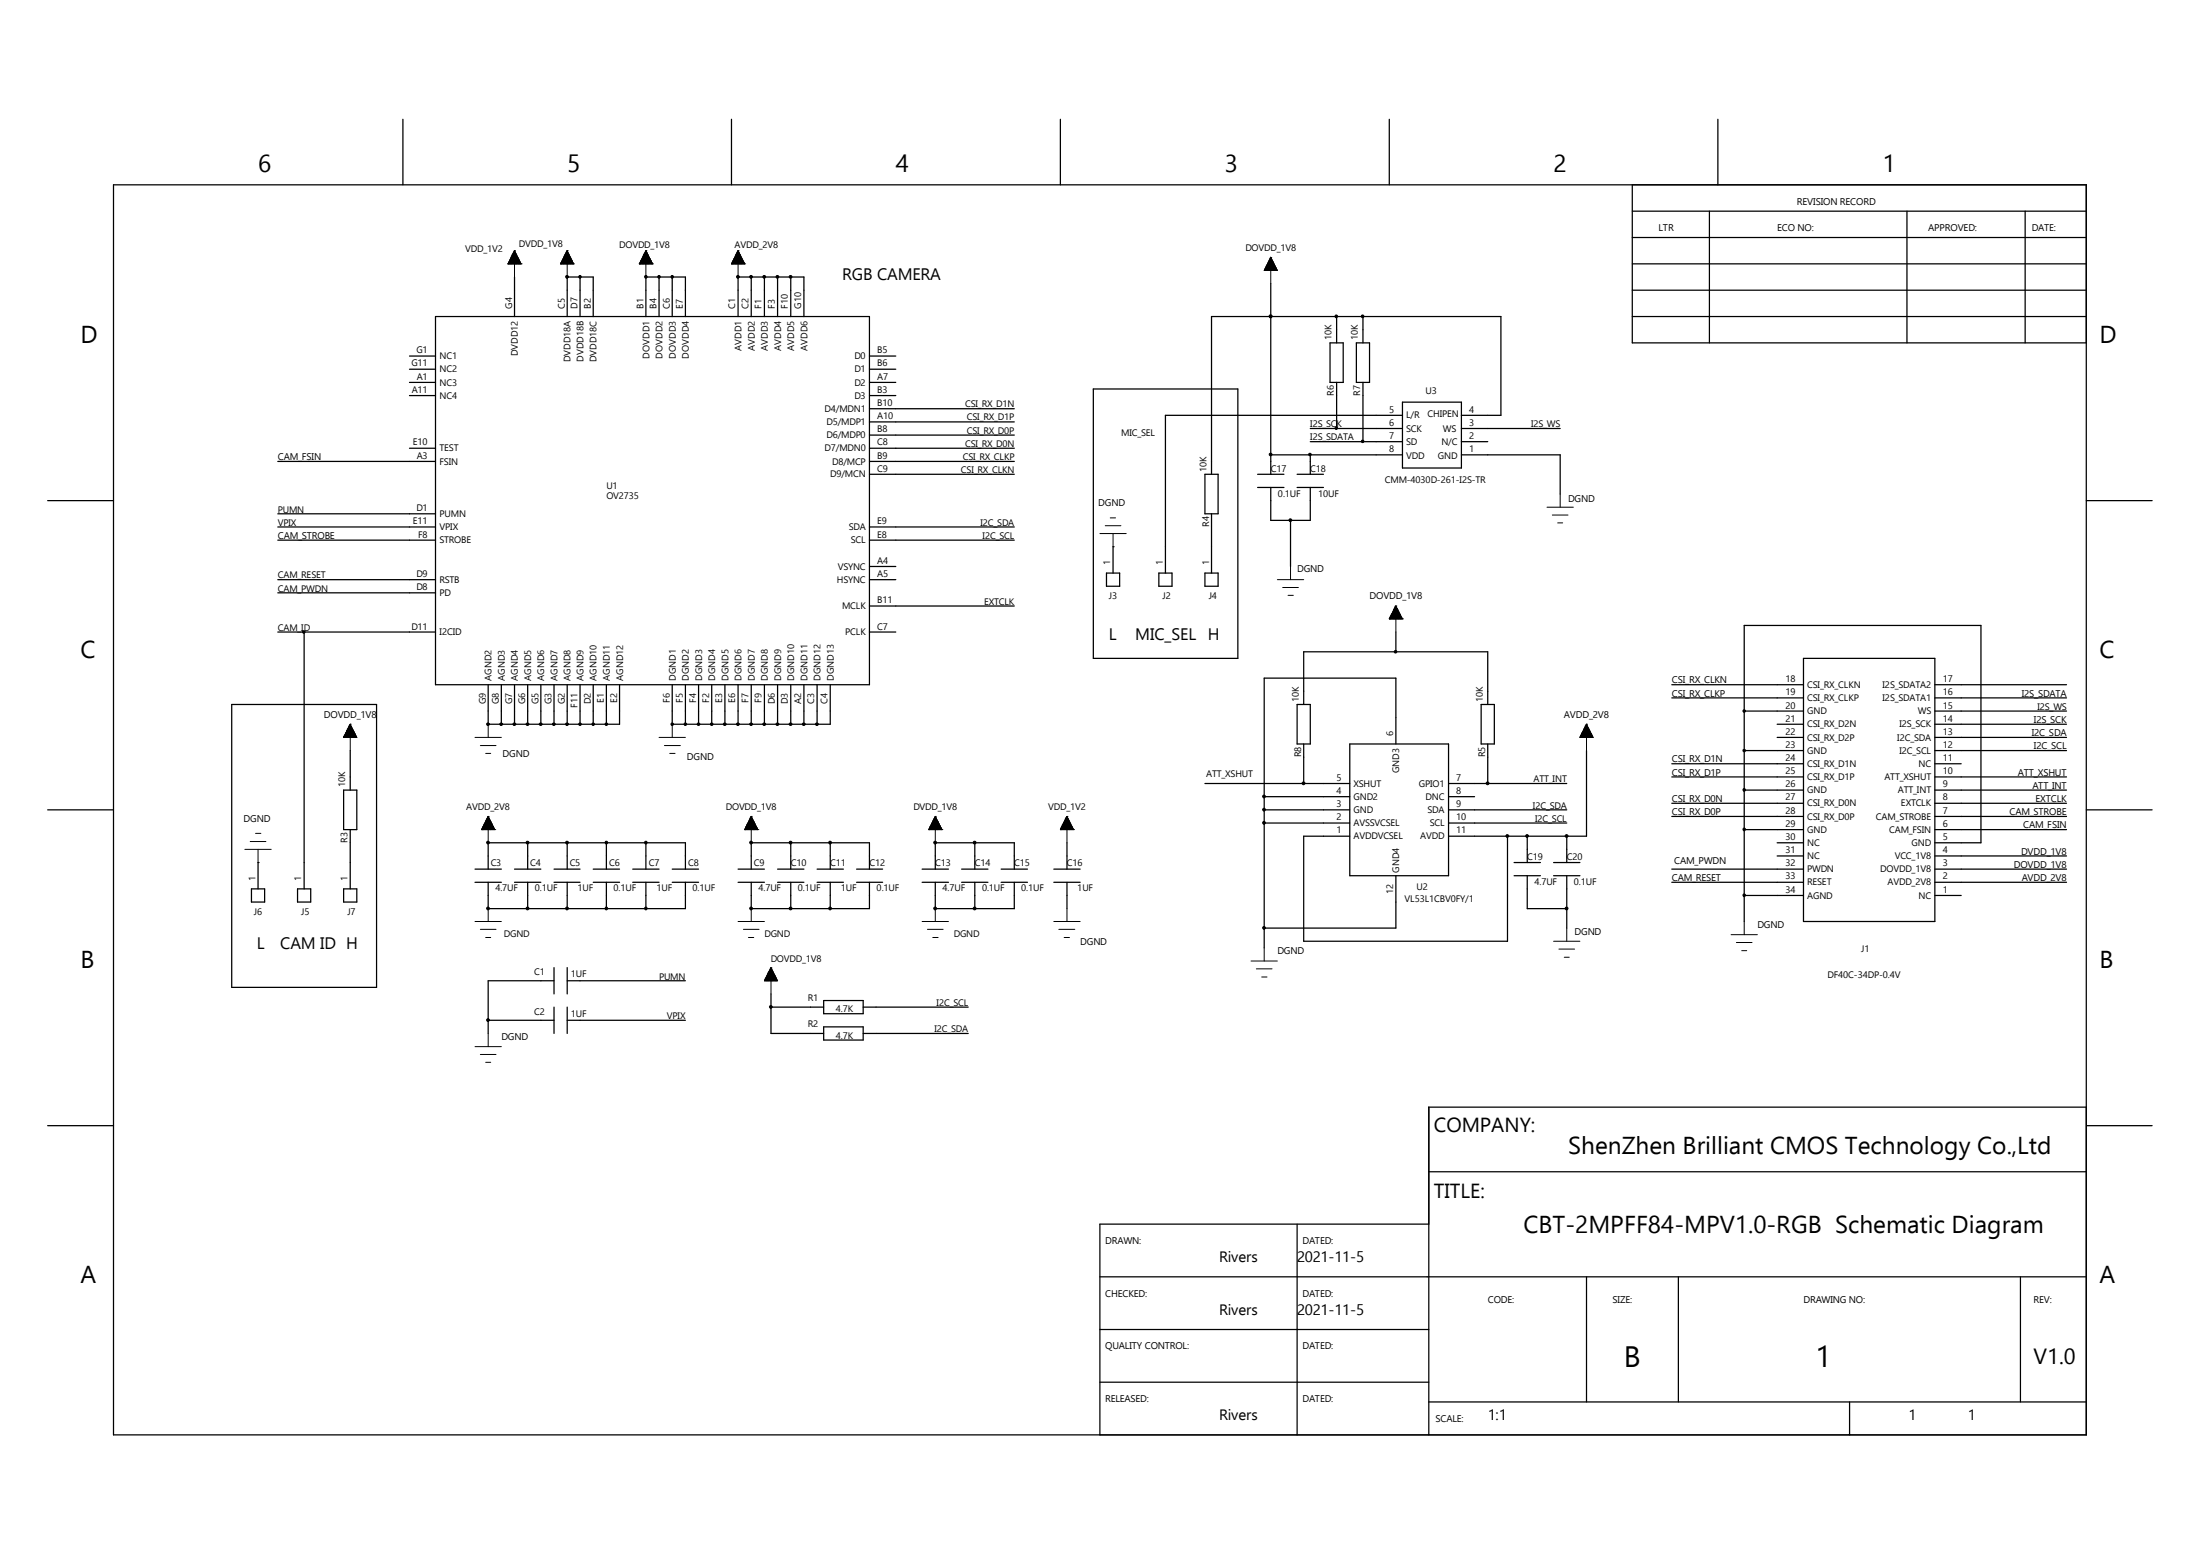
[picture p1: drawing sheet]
<svg xmlns="http://www.w3.org/2000/svg" width="297mm" height="210mm" viewBox="0 0 297 210" stroke-linecap="round" stroke-linejoin="round" font-family="sans-serif">
<g fill="none" stroke="#000" stroke-width=".17">
<path d="M54.4 16.1v8.8M98.8 16.1v8.8M143.2 16.1v8.8M187.6 16.1v8.8M231.9 16.1v8.8M15.3 24.9h266.4v168.8h-266.4zM69.5 37.4v5.3M76.6 37.4h.1M76.6 37.4h3.5v5.3M76.6 37.4v5.3M78.3 37.4v5.3M87.2 37.4h.1"/>
<path d="M87.2 37.4v5.3M87.2 37.4h5.3v5.3M89 37.4v5.3M90.8 37.4v5.3M99.7 37.4h.1M99.7 37.4h8.8v5.3M99.7 37.4v5.3M101.4 37.4v5.3M103.2 37.4v5.3M105 37.4v5.3M106.8 37.4v5.3M171.6 38.3v25.7"/>
<path d="M220.4 28.5h61.3M220.4 32.1h61.3M220.4 39.2h61.3M220.4 24.9v21.4h61.3M220.4 35.6h61.3M230.8 28.5v17.8M257.5 28.5v17.8M273.4 28.5v17.8M55.3 51.6h3.5M55.3 53.4h3.5M55.3 48.1h3.5M55.3 49.8h3.5"/>
<path d="M58.8 42.7h58.6v49.7h-58.6zM117.4 51.6h3.5M117.4 57h19.5M117.4 53.4h3.5M117.4 48.1h3.5M117.4 49.8h3.5M117.4 58.7h19.5M117.4 55.2h19.5M147.6 52.5h19.5v36.4h-19.5zM171.6 42.7h.1M176.9 59.6h12.5M176.9 57.8h12.5"/>
<path d="M179.6 46.3h1.8v5.3h-1.8zM180.5 42.7v3.6M180.5 51.6v6.2M183.1 46.3h1.8v5.3h-1.8zM184 42.7v3.6M184 51.6v8M189.4 54.3h7.9v8.9h-7.9zM189.4 56.1h-32v21.3M197.3 56.1h5.3v-13.4h-39v21.3M197.3 59.6h3.6M197.3 57.8h13.4M220.4 42.7h61.3"/>
<path d="M6.4 67.6h8.9M37.5 62.3h21.3M37.5 78.2h21.3M37.5 71.1h21.3M37.5 72.9h21.3M37.5 69.4h21.3M55.3 60.5h3.5M117.4 62.3h19.5M117.4 76.5h3.5M117.4 78.2h3.5M117.4 71.1h19.5M117.4 60.5h19.5"/>
<path d="M117.4 72.9h19.5M117.4 64h19.5M149.4 77.4h1.8v1.7h-1.8zM150.3 73.8h.1M150.3 73.8v3.6M156.5 77.4h1.7v1.7h-1.7zM162.7 64h1.8v5.4h-1.8zM162.7 77.4h1.8v1.7h-1.8zM163.6 69.4v8M169.8 64h3.6M169.8 65.8h3.6M171.6 61.4h17.8"/>
<path d="M171.6 65.8v4.4h5.3v-4.4M174.2 70.2v6.3M175.1 64h3.6M175.1 65.8h3.6M176.9 61.4v2.6M197.3 61.4h13.4v5.3M281.7 67.6h8.9M31.3 95.1h19.5v38.2h-19.5zM37.5 85.3h21.3M37.5 80h21.3M41.1 85.3v34.7M65.9 97.8h.1"/>
<path d="M65.9 92.4v5.4M67.7 92.4v5.4M69.5 92.4v5.4M71.2 92.4v5.4M73 92.4v5.4M74.8 92.4v5.4M76.6 92.4v5.4M78.3 92.4v5.4M80.1 92.4v5.4M81.9 92.4v5.4M83.7 92.4v5.4h-17.8M90.8 97.8h.1"/>
<path d="M90.8 92.4v5.4M92.5 92.4v5.4M94.3 92.4v5.4M96.1 92.4v5.4M97.9 92.4v5.4M99.7 92.4v5.4M101.4 92.4v5.4M103.2 92.4v5.4M105 92.4v5.4M106.8 92.4v5.4M108.5 92.4v5.4M110.3 92.4v5.4"/>
<path d="M112.1 92.4v5.4h-21.3M117.4 85.3h3.5M117.4 81.8h19.5M175.1 95.1h1.8v5.3h-1.8zM176 95.1v-7.1h24.9v7.1M188.5 85.3v2.7M200 95.1h1.8v5.3h-1.8zM225.7 92.4h17.8M225.7 94.2h17.8M235.5 96h8M239.9 99.5h3.6M239.9 97.8h3.6"/>
<path d="M243.5 88.9h17.7v35.5h-17.7zM261.2 92.4h17.8M261.2 99.5h17.8M261.2 97.8h17.8M261.2 96h17.8M261.2 94.2h17.8M6.4 109.3h8.9M34 120h1.7v1.8h-1.7zM34.8 116.4h.1M34.8 116.4v3.6M40.2 120h1.8v1.8h-1.8zM46.4 106.7h1.8v5.3h-1.8z"/>
<path d="M46.4 120h1.8v1.8h-1.8zM47.3 101.3v5.4M47.3 112v8M64.1 117.3h3.6M64.1 119.1h3.6M65.9 113.8h.1M65.9 113.8h26.6v3.5M65.9 113.8v3.5M65.9 119.1v3.6M69.5 117.3h3.5M69.5 119.1h3.5M71.2 113.8v3.5"/>
<path d="M71.2 119.1v3.6M74.8 117.3h3.5M74.8 119.1h3.5M76.6 113.8v3.5M76.6 119.1v3.6M80.1 117.3h3.6M80.1 119.1h3.6M81.9 113.8v3.5M81.9 119.1v3.6M85.4 117.3h3.6M85.4 119.1h3.6M87.2 113.8v3.5"/>
<path d="M87.2 119.1v3.6M90.8 117.3h3.5M90.8 119.1h3.5M92.5 119.1v3.6h-26.6M99.7 117.3h3.5M99.7 119.1h3.5M101.4 113.8h.1M101.4 113.8h16v3.5M101.4 113.8v3.5M101.4 119.1v3.6M105 117.3h3.5M105 119.1h3.5"/>
<path d="M106.8 113.8v3.5M106.8 119.1v3.6M110.3 117.3h3.6M110.3 119.1h3.6M112.1 113.8v3.5M112.1 119.1v3.6M115.7 117.3h3.5M115.7 119.1h3.5M117.4 119.1v3.6h-16M124.5 117.3h3.6M124.5 119.1h3.6M126.3 113.8h.1"/>
<path d="M126.3 113.8v3.5M126.3 119.1v3.6M126.3 113.8h10.6v3.5M129.8 117.3h3.6M129.8 119.1h3.6M131.6 113.8v3.5M131.6 119.1v3.6M135.2 117.3h3.5M135.2 119.1h3.5M136.9 119.1v3.6h-10.6M142.3 117.3h3.5M142.3 119.1h3.5"/>
<path d="M144.1 113.8v3.5M144.1 119.1v3.6M162.7 105.8h19.5M170.7 109.3h11.5M170.7 111.1h11.5M170.7 107.5h11.5M176 100.4v5.4M182.2 100.4h13.4v17.8h-13.4zM182.2 112.9h-6.2v14.2h27.5v-14.2M188.5 100.4v-8.9h-17.8v36.4M188.5 118.2v7.1h-17.8M195.6 109.3h15.9"/>
<path d="M195.6 111.1h15.9M195.6 107.5h3.5M195.6 105.8h15.9M200.9 100.4v5.4M204.4 118.2h3.6M204.4 116.4h3.6M206.2 112.9v3.5M206.2 118.2v4.5h5.3M209.8 118.2h3.5M209.8 116.4h3.5M211.5 112.9v3.5M211.5 118.2v7.1"/>
<path d="M214.2 101.3v11.6h-18.6M225.7 117.3h17.8M225.7 119.1h17.8M225.7 110.2h17.8M225.7 108.4h17.8M225.7 104.9h17.8M225.7 103.1h17.8M235.5 112h8M235.5 106.7h8M235.5 101.3h8M239.9 115.5h3.6M239.9 113.8h3.6"/>
<path d="M261.2 117.3h17.8M261.2 119.1h17.8M261.2 115.5h17.8M261.2 113.8h6.3v-29.4h-32v40M261.2 112h17.8M261.2 110.2h17.8M261.2 108.4h17.8M261.2 106.7h17.8M261.2 104.9h17.8M261.2 103.1h3.6M261.2 101.3h17.8M281.7 109.3h8.9"/>
<path d="M65.9 122.7h.1M65.9 137.7h8.9M74.8 130.6v3.6M74.8 135.9v3.6M74.8 132.4h-8.9v7.1M76.6 130.6v3.6M76.6 135.9v3.6M76.6 132.4h15.9M76.6 137.7h15.9M101.4 122.7h.1M104.1 135.9h7.1M104.1 134.2v5.3h7.1"/>
<path d="M111.2 135.1h5.3v1.7h-5.3zM111.2 138.6h5.3v1.8h-5.3zM116.5 135.9h14.2M116.5 139.5h14.2M126.3 122.7h.1M235.5 120.9h8M261.2 120.9h3.6M6.4 151.9h8.9M192.9 158.2h88.8M281.7 149.5h-88.8v44.2M281.7 151.9h8.9M148.5 172.4h133.2"/>
<path d="M148.5 179.5h44.4M175.1 165.2v28.5M192.9 165.2h-44.4v28.5M214.2 172.4v16.8M226.6 172.4v16.8M272.8 172.4v16.8M148.5 186.6h44.4M192.9 189.2h88.8M249.7 189.2v4.5"/>
</g>
<g fill="none" stroke="#000" stroke-width=".14">
<path d="M68.6 35.6h.1M68.6 35.6h1.8M68.6 35.5h1.7M68.7 35.5h1.6v.1M68.7 35.4h1.6M68.7 35.4v.2M68.7 35.4h1.5v.2M68.8 35.2h1.3v.4M68.8 35.2v.4M68.8 35.1h1.3M68.9 35.1h1.2v.5M68.9 35v.6"/>
<path d="M68.9 35h1.1M68.9 35.6v-.7h1.1v.7M69 34.9h.9M69 34.8h.9v.8M69 34.7v.9M69 34.7h.9M69 34.6h.8v1M69 34.6v1M69.1 34.6h.7M69.1 34.5h.7v1.1M69.1 34.4v1.2M69.2 34.4h.6"/>
<path d="M69.2 34.3h.5v1.3M69.2 34.3v1.3M69.3 34.3h.4M69.3 34.2h.3v1.4M69.4 34.1h.2v1.5M69.4 33.9h.1v1.7M69.4 33.8v1.8M69.5 33.8h.1M69.5 33.8v3.6M69.5 33.8l-.9 1.8M69.5 33.8l.9 1.8M69.6 34h-.2v1.6"/>
<path d="M69.6 34.1h-.3v1.5M70.2 35.3h-1.5v.3M70.4 35.6h.1M75.7 35.6h.1M75.7 35.6h1.7M75.7 35.5h1.7M75.7 35.5h1.7v.1M75.7 35.4v.2M75.8 35.4h1.5M75.8 35.4h1.5v.2M75.8 35.3v.3M75.9 35.3h1.4"/>
<path d="M75.9 35.2h1.4v.4M75.9 35.1h1.3M75.9 35.2v.4M76 35.1h1.2v.5M76 35h1.1M76 35v.6M76 35.6v-.7h1.1v.7M76.1 34.9h.9M76.1 34.8h.9v.8M76.1 34.7v.9M76.2 34.7h.8M76.2 34.6h.8v1"/>
<path d="M76.2 34.6v1M76.2 34.6h.7M76.2 34.5h.7v1.1M76.2 34.4v1.2M76.3 34.4h.6M76.3 34.3h.5v1.3M76.3 34.3v1.3M76.4 34.3h.4M76.4 34.2h.4v1.4M76.5 34.1h.2v1.5M76.5 34v1.6M76.5 34h.1"/>
<path d="M76.5 33.9h.1v1.7M76.5 33.8v1.8M76.6 33.8h.1M76.6 33.8v3.6M76.6 33.8l-.9 1.8M76.6 33.8l.8 1.8M76.7 34.1h-.3v1.5M77.4 35.6h.1M86.3 35.6h.1M86.3 35.6h1.8M86.4 35.5h1.7M86.4 35.5h1.7v.1"/>
<path d="M86.4 35.4v.2M86.4 35.4h1.6M86.5 35.4h1.5v.2M86.5 35.3v.3M86.5 35.3h1.4M86.5 35.2h1.4v.4M86.5 35.2v.4M86.6 35.1h1.2M86.6 35.1h1.2v.5M86.6 35v.6M86.7 35h1.1M86.7 35.6v-.7h1.1v.7"/>
<path d="M86.7 34.9h1M86.8 34.8h.9v.8M86.8 34.6h.8v1M86.8 34.6v1M86.9 34.6h.7M86.9 34.5h.6v1.1M86.9 34.4v1.2M87 34.4h.5M87 34.3h.5v1.3M87 34.3v1.3M87 34.3h.4M87 34.2h.4v1.4"/>
<path d="M87 34.1v1.5M87.1 34.1h.3M87.1 34.1h.2v1.5M87.1 34v1.6M87.2 34h.1M87.2 33.8h.1M87.2 33.9v1.7M87.2 33.8v3.6M87.2 33.8l-.9 1.8M87.2 33.8l.9 1.8M87.7 34.7h-.9v.9M88.1 35.6h.1"/>
<path d="M98.8 35.6h.1M98.8 35.6h1.7M98.8 35.5h1.7M98.8 35.5h1.7v.1M98.8 35.4v.2M98.9 35.4h1.5M98.9 35.4h1.5v.2M98.9 35.3v.3M98.9 35.3h1.5M99 35.2h1.3v.4M99 35.2v.4M99 35.1h1.3"/>
<path d="M99.1 35.1h1.1v.5M99.1 35v.6M99.1 35h1.1M99.1 35.6v-.7h1.1v.7M99.1 34.9h1.1M99.2 34.8h.9v.8M99.2 34.7v.9M99.2 34.7h.9M99.3 34.6h.7v1M99.4 34.5h.6v1.1M99.4 34.3h.5v1.3M99.4 34.3v1.3"/>
<path d="M99.4 34.3h.5M99.5 34.2h.3v1.4M99.5 34.1v1.5M99.5 34.1h.3M99.5 34.1h.3v1.5M99.5 34v1.6M99.6 34h.1M99.6 33.9h.1v1.7M99.6 33.8v1.8M99.7 33.8h.1M99.7 33.8v3.6M99.7 33.8l-.9 1.8"/>
<path d="M99.7 33.8l.8 1.8M99.9 34.4h-.5v1.2M100 34.6h-.7v1M100.5 35.6h.1M170.7 36.5h1.7M170.7 36.4v.1M170.8 36.4h1.6M170.8 36.3h1.5M170.9 36.2h1.4v.3M170.9 36.1v.4M170.9 36.1h1.4M170.9 36h1.3"/>
<path d="M170.9 36v.5M171 36h1.2v.5M171 35.9h1.1M171 35.8v.7M171.1 35.8h1M171.1 35.7v.8M171.1 35.7h.9M171.2 35.6h.8v.9M171.2 35.5v1M171.2 35.5h.8M171.2 35.4h.7M171.2 35.4v1.1"/>
<path d="M171.3 35.4h.6M171.3 35.3h.5M171.3 35.2v1.3M171.4 35.2h.4M171.4 35.1v1.4M171.4 35.1h.3M171.4 34.9v1.6M171.5 35h.2M171.5 34.9h.2v1.6M171.5 34.8v1.7M171.5 34.9h.1M171.6 34.8h.1"/>
<path d="M171.6 34.7v3.6M171.6 34.7l.9 1.8h-1.8zM171.7 35v1.5M171.8 35.2v1.3M171.9 35.3v1.2M172 35.4v1.1M172.1 35.7v.8M172.1 35.9v.6M172.3 36.3h-1.5v.2M172.3 36.3v.2M172.4 36.4v.1M148.5 72h3.6"/>
<path d="M149.2 71h2.1M149.9 69.9h.7M150.3 72v1.8M172.5 78.2h3.5M173.2 79.3h2.1M174.2 76.5v1.7M208.9 68.5h3.5M209.6 69.5h2.1M210.3 70.6h.7M210.7 66.7v1.8M46.4 99.5h1.7M46.4 99.4v.1"/>
<path d="M46.4 99.4h1.7M46.5 99.3h1.5v.2M46.5 99.3v.2M46.5 99.3h1.5M46.6 99.2h1.4v.3M46.6 99.1h1.4M46.6 99.2v.3M46.7 99.5v-.5h1.2v.5M46.7 99h1.2M46.7 98.9h1.1v.6M46.7 98.9v.6M46.7 98.9h1.1"/>
<path d="M46.8 98.8h1v.7M46.8 98.7v.8M46.8 98.7h.9M46.8 98.6h.9v.9M46.8 98.6v.9M46.9 98.6h.8M46.9 98.5h.7v1M46.9 98.4v1.1M46.9 98.4h.7M47 98.4h.5v1.1M47 98.3v1.2M47 98.3h.5"/>
<path d="M47.1 98.2h.4v1.3M47.1 98.1h.3v1.4M47.1 98v1.5M47.2 98h.2M47.2 97.9h.1v1.6M47.2 97.8v1.7M47.2 97.8h.1M47.3 97.8h.1M47.3 97.8l.9 1.7h-1.8M47.3 97.8v3.5M47.3 97.8l-.9 1.7M47.5 98.1h-.4v1.4"/>
<path d="M64.1 99.5h3.6M65.9 97.8v1.7M89 99.5h3.5M90.8 97.8v1.7M173.9 80.4h.7M187.6 83.5h.1M187.6 83.5h1.8M187.6 83.5h1.7M187.6 83.5v-.1h1.7v.1M187.7 83.4h1.5M187.7 83.3h1.5v.2M187.7 83.2v.3"/>
<path d="M187.7 83.2h1.4M187.7 83.2h1.4v.3M187.7 83.1v.4M187.8 83.1h1.3M187.8 83.5v-.5h1.3v.5M187.9 82.9h1.1M187.9 82.9h1.1v.6M187.9 82.8v.7M188 82.8h.9M188 82.7h.9v.8M188 82.6h.9M188 82.7v.8"/>
<path d="M188.1 82.6h.7v.9M188.1 82.4h.7v1.1M188.1 82.4v1.1M188.2 82.4h.5M188.2 82.3h.5v1.2M188.3 82.1h.3v1.4M188.3 82.1v1.4M188.3 82.1h.3M188.3 82h.3v1.5M188.3 81.9v1.6M188.4 81.9h.1M188.4 81.8h.1"/>
<path d="M188.4 81.8v1.7M188.5 81.8h.1M188.5 81.8v3.5M188.5 81.8l-.9 1.7M188.5 81.8l.9 1.7M188.6 82.2h-.4v1.3M188.8 82.5h-.7v1M189.4 83.5h.1M213.4 99.5h1.7M213.4 99.3h1.6v.2M213.4 99.3v.2M213.4 99.3h1.5"/>
<path d="M213.5 99.2h1.4v.3M213.5 99.2v.3M213.5 99.1h1.4M213.5 99.5v-.5h1.3v.5M213.6 99h1.2M213.6 98.9h1.2v.6M213.6 98.9v.6M213.7 98.9h1.1M213.7 98.8h1v.7M213.7 98.7v.8M213.7 98.7h1M213.8 98.6h.8v.9"/>
<path d="M213.9 98.5h.6v1M213.9 98.4h.6v1.1M213.9 98.3v1.2M214 98.3h.4M214 98.2h.4v1.3M214 98.1v1.4M214 98.1h.4M214 98.1h.3v1.4M214 98v1.5M214.1 98h.2M214.1 97.9h.1v1.6M214.1 97.8v1.7"/>
<path d="M214.2 97.8h.1M214.2 97.8l.9 1.7h-1.8zM214.2 97.8v3.5M214.5 98.4h-.6v1.1M214.6 98.6h-.8v.9M215 99.4h-1.6v.1M33.1 114.7h3.5M33.8 113.6h2.1M34.5 112.5h.7M34.8 114.7v1.7M64.9 100.6h2.1M65 112h.1"/>
<path d="M65 112h1.8M65.1 111.9h1.7M65.1 112v-.2h1.6v.2M65.1 111.8h1.6M65.2 111.7h1.4v.3M65.2 111.6h1.4M65.2 111.6v.4M65.2 111.6h1.4v.4M65.2 111.5v.5M65.3 111.5h1.2M65.3 111.4h1.2v.6M65.3 111.4v.6"/>
<path d="M65.4 111.4h1.1M65.4 111.3h1.1v.7M65.4 111.2v.8M65.4 111.2h1M65.4 111.1h1v.9M65.4 111.1v.9M65.5 111.1h.8M65.5 111h.8v1M65.5 110.9v1.1M65.6 101.7h.7M65.6 110.9h.7M65.6 110.8h.7v1.2"/>
<path d="M65.6 110.8v1.2M65.6 110.8h.6M65.7 110.7h.5v1.3M65.7 110.6v1.4M65.7 110.6h.4M65.7 110.5h.4v1.5M65.8 110.4h.2v1.6M65.9 110.3h.1v1.7M65.9 110.2v1.8M65.9 110.2h.1M65.9 110.2v3.6M65.9 110.2l-.9 1.8"/>
<path d="M65.9 110.2l.9 1.8M66 110.3h-.2v1.7M66.1 110.5h-.4v1.5M66.8 112h.1M89.7 100.6h2.2M90.4 101.7h.7M100.5 112h.1M100.5 112h1.8M100.6 111.9h1.7M100.6 112v-.2h1.6v.2M100.7 111.8h1.5M100.7 111.7h1.5v.3"/>
<path d="M100.7 111.6v.4M100.7 111.6h1.5M100.8 111.6h1.3v.4M100.8 111.5v.5M100.8 111.5h1.3M100.8 111.4h1.2v.6M100.8 111.4v.6M100.9 111.4h1.1M100.9 111.3h1v.7M100.9 111.2v.8M100.9 111.2h1M101 111.1h.9v.9"/>
<path d="M101 111.1v.9M101 111.1h.9M101 111h.8v1M101.1 110.8h.7v1.2M101.2 110.7h.5v1.3M101.2 110.6v1.4M101.2 110.6h.4M101.3 110.5h.3v1.5M101.3 110.5v1.5M101.3 110.5h.3M101.3 110.4h.2v1.6M101.3 110.3v1.7"/>
<path d="M101.3 110.3h.2M101.4 110.3h.1v1.7M101.4 110.2v1.8M101.4 110.2h.1M101.4 110.2v3.6M101.4 110.2l-.9 1.8M101.4 110.2l.9 1.8M101.7 110.8h-.6v1.2M101.8 110.9h-.8v1.1M102.3 112h.1M125.4 112h.1M125.4 112h1.8"/>
<path d="M125.4 111.9h1.8M125.5 112v-.2h1.6v.2M125.5 111.8h1.6M125.6 111.7h1.4v.3M125.6 111.6h1.4M125.6 111.6v.4M125.6 111.6h1.4v.4M125.6 111.5v.5M125.6 111.5h1.3M125.7 111.4h1.2v.6M125.7 111.4v.6M125.7 111.4h1.1"/>
<path d="M125.8 111.3h1v.7M125.8 111.2h1M125.8 111.2v.8M125.8 111.1h.9v.9M125.8 111.1v.9M125.9 111.1h.8M125.9 111h.8v1M125.9 110.9v1.1M125.9 110.9h.8M125.9 110.8h.7v1.2M125.9 110.8v1.2M126 110.8h.6"/>
<path d="M126 110.7h.5v1.3M126 110.6v1.4M126.1 110.6h.4M126.1 110.5h.3v1.5M126.1 110.5v1.5M126.2 110.5h.2M126.2 110.4h.2v1.6M126.3 110.2h.1M126.3 110.3v1.7M126.3 110.2v3.6M126.3 110.2l-.9 1.8M126.3 110.2l.9 1.8"/>
<path d="M126.4 110.3h-.2v1.7M127.2 112h.1M143.2 112h.1M143.2 112h1.7M143.2 111.9h1.7M143.2 112v-.2h1.7v.2M143.3 111.8h1.5M143.3 111.7h1.5v.3M143.3 111.6v.4M143.3 111.6h1.4M143.4 111.6h1.3v.4M143.4 111.5v.5"/>
<path d="M143.4 111.5h1.3M143.4 111.4h1.3v.6M143.4 111.4v.6M143.5 111.4h1.1M143.5 111.3h1.1v.7M143.5 111.2v.8M143.6 111.2h1M143.6 111.1h.9v.9M143.6 111.1h.9M143.6 111.1v.9M143.7 111h.7v1M143.7 110.8h.7v1.2"/>
<path d="M143.7 110.8v1.2M143.8 110.8h.5M143.8 110.7h.5v1.3M143.8 110.6v1.4M143.8 110.6h.5M143.8 110.5h.4v1.5M143.8 110.5v1.5M143.9 110.5h.3M143.9 110.4h.2v1.6M143.9 110.3v1.7M144 110.3h.1M144 110.3h.1v1.7"/>
<path d="M144 110.2v1.8M144.1 110.2h.1M144.1 110.2v3.6M144.1 110.2l-.9 1.8M144.1 110.2l.8 1.8M144.4 110.9h-.7v1.1M144.9 112h.1M64.1 124.4h3.6M64.9 125.4h2.1M65.6 126.5h.7M65.9 122.7v1.7M65.9 139.5v1.8"/>
<path d="M99.7 124.4h3.5M100.4 125.4h2.1M101 126.5h.8M101.4 122.7v1.7M103.3 132.3v.1M103.3 132.3h1.6M103.3 132.2h1.6M103.3 132.1v.3M103.3 132.1h1.5M103.4 132.1h1.4v.3M103.4 132v.4M103.4 132h1.4"/>
<path d="M103.5 131.9h1.2M103.5 131.8h1.2M103.6 131.7h1M103.6 131.6v.8M103.6 131.6h1M103.7 131.5h.8v.9M103.7 131.4v1M103.7 131.4h.8M103.7 131.4h.7M103.7 131.2v1.2M103.8 131.3h.6M103.8 131.2h.6"/>
<path d="M103.8 131.1v1.3M103.8 131.2h.6v1.2M103.9 131.1h.4M103.9 131v1.4M103.9 131h.4M104 131h.2M104 130.8h.2v1.6M104 130.7v1.7M104.1 130.7h.1M104.1 130.6v3.6M104.1 130.6l.9 1.8h-1.8zM104.2 130.9h-.2v1.5"/>
<path d="M104.2 130.9v1.5M104.3 131v1.4M104.4 131.3v1.1M104.6 131.7h-1.1v.7M104.6 131.6v.8M104.7 131.9h-1.2v.5M104.7 131.8v.6M104.7 131.9v.5M104.9 132.2v.2M104.9 132.3v.1M124.5 124.4h3.6M125.2 125.4h2.1"/>
<path d="M125.9 126.5h.8M126.3 122.7v1.7M142.3 124.4h3.5M143 125.4h2.1M143.7 126.5h.7M144.1 122.7v1.7M168.9 129.7h3.6M169.6 130.8h2.1M170.3 131.9h.8M170.7 127.9v1.8M209.8 127.1h3.5M210.5 128.1h2.1"/>
<path d="M211.2 129.2h.7M211.5 125.3v1.8M233.7 126.2h3.6M234.4 127.2h2.2M235.2 128.3h.6M235.5 124.4v1.8M64.1 141.3h3.6M64.9 142.3h2.1M65.6 143.4h.7"/>
</g>
<g fill="#000" stroke="#000" stroke-width=".14">
<path d="M76.4 37.2h.3v.3l-.2 .1-.1-.1z" fill-rule="evenodd"/>
<path d="M78.2 37.2h.2v.3l-.1 .1-.1-.1z" fill-rule="evenodd"/>
<path d="M87.1 37.2h.2v.3l-.1 .1-.1-.1z" fill-rule="evenodd"/>
<path d="M88.9 37.2h.2v.3l-.1 .1-.1-.1z" fill-rule="evenodd"/>
<path d="M90.6 37.2h.3v.3l-.1 .1-.2-.1z" fill-rule="evenodd"/>
<path d="M99.5 37.2h.3v.3l-.2 .1-.1-.1z" fill-rule="evenodd"/>
<path d="M101.3 37.2h.2v.3l-.1 .1-.1-.1z" fill-rule="evenodd"/>
<path d="M103 37.2h.3v.3l-.1 .1-.2-.1z" fill-rule="evenodd"/>
<path d="M104.8 37.2h.3v.3l-.2 .1-.1-.1z" fill-rule="evenodd"/>
<path d="M106.6 37.2h.3v.3l-.2 .1-.1-.1z" fill-rule="evenodd"/>
<path d="M171.4 42.6h.3v.2l-.2 .1-.1-.1z" fill-rule="evenodd"/>
<path d="M171.4 42.6h.3v.2l-.2 .1-.1-.1z" fill-rule="evenodd"/>
<path d="M180.3 42.6h.2v.2l-.1 .1-.1-.1z" fill-rule="evenodd"/>
<path d="M180.3 57.7h.2v.2h-.2z" fill-rule="evenodd"/>
<path d="M183.8 42.6h.3v.2l-.1 .1-.2-.1z" fill-rule="evenodd"/>
<path d="M183.8 59.4h.3v.3h-.3z" fill-rule="evenodd"/>
<path d="M171.4 61.2h.3v.3h-.3z" fill-rule="evenodd"/>
<path d="M174.1 70.1h.3v.2l-.2 .1-.1-.1z" fill-rule="evenodd"/>
<path d="M176.7 61.2h.3v.3h-.3z" fill-rule="evenodd"/>
<path d="M40.9 85.2h.2v.2h-.2z" fill-rule="evenodd"/>
<path d="M65.8 97.6h.2v.3h-.2z" fill-rule="evenodd"/>
<path d="M67.5 97.6h.3v.3h-.3z" fill-rule="evenodd"/>
<path d="M69.3 97.6h.3v.3h-.3z" fill-rule="evenodd"/>
<path d="M71.1 97.6h.3v.3h-.3z" fill-rule="evenodd"/>
<path d="M72.9 97.6h.2v.3h-.2z" fill-rule="evenodd"/>
<path d="M74.6 97.6h.3v.3h-.3z" fill-rule="evenodd"/>
<path d="M76.4 97.6h.3v.3h-.3z" fill-rule="evenodd"/>
<path d="M78.2 97.6h.2v.3h-.2z" fill-rule="evenodd"/>
<path d="M80 97.6h.2v.3h-.2z" fill-rule="evenodd"/>
<path d="M81.7 97.6h.3v.3h-.3z" fill-rule="evenodd"/>
<path d="M90.6 97.6h.3v.3h-.3z" fill-rule="evenodd"/>
<path d="M92.4 97.6h.3v.3h-.3z" fill-rule="evenodd"/>
<path d="M94.2 97.6h.2v.3h-.2z" fill-rule="evenodd"/>
<path d="M96 97.6h.2v.3h-.2z" fill-rule="evenodd"/>
<path d="M97.7 97.6h.3v.3h-.3z" fill-rule="evenodd"/>
<path d="M99.5 97.6h.3v.3h-.3z" fill-rule="evenodd"/>
<path d="M101.3 97.6h.2v.3h-.2z" fill-rule="evenodd"/>
<path d="M103 97.6h.3v.3h-.3z" fill-rule="evenodd"/>
<path d="M104.8 97.6h.3v.3h-.3z" fill-rule="evenodd"/>
<path d="M106.6 97.6h.3v.3h-.3z" fill-rule="evenodd"/>
<path d="M108.4 97.6h.3v.3h-.3z" fill-rule="evenodd"/>
<path d="M110.2 97.6h.2v.3h-.2z" fill-rule="evenodd"/>
<path d="M188.3 87.9h.2v.2h-.2z" fill-rule="evenodd"/>
<path d="M235.4 95.9h.2v.2h-.2z" fill-rule="evenodd"/>
<path d="M65.8 113.6h.2v.3h-.1h-.1z" fill-rule="evenodd"/>
<path d="M71.1 113.6h.3v.3h-.2h-.1z" fill-rule="evenodd"/>
<path d="M76.4 113.6h.3v.3h-.2h-.1z" fill-rule="evenodd"/>
<path d="M81.7 113.6h.3v.3h-.1h-.2z" fill-rule="evenodd"/>
<path d="M87.1 113.6h.2v.3h-.1h-.1z" fill-rule="evenodd"/>
<path d="M101.3 113.6h.2v.3h-.1h-.1z" fill-rule="evenodd"/>
<path d="M106.6 113.6h.3v.3h-.2h-.1z" fill-rule="evenodd"/>
<path d="M111.9 113.6h.3v.3h-.1h-.2z" fill-rule="evenodd"/>
<path d="M126.1 113.6h.3v.3h-.2h-.1z" fill-rule="evenodd"/>
<path d="M131.5 113.6h.2v.3h-.1h-.1z" fill-rule="evenodd"/>
<path d="M170.5 110.9h.3v.3l-.2 .1-.1-.1z" fill-rule="evenodd"/>
<path d="M170.5 109.2h.3v.2l-.2 .1-.1-.1z" fill-rule="evenodd"/>
<path d="M170.5 107.4h.3v.2l-.2 .1-.1-.1z" fill-rule="evenodd"/>
<path d="M175.9 105.6h.2v.3h-.1h-.1z" fill-rule="evenodd"/>
<path d="M200.7 105.6h.3v.3h-.2h-.1z" fill-rule="evenodd"/>
<path d="M203.4 112.7h.2v.3h-.1h-.1z" fill-rule="evenodd"/>
<path d="M206 112.7h.3v.3h-.1h-.2z" fill-rule="evenodd"/>
<path d="M211.4 112.7h.3v.3h-.2h-.1z" fill-rule="evenodd"/>
<path d="M235.4 101.2h.2v.2h-.2z" fill-rule="evenodd"/>
<path d="M235.4 111.8h.2v.3l-.1 .1-.1-.1z" fill-rule="evenodd"/>
<path d="M235.4 106.5h.2v.2l-.1 .1-.1-.1z" fill-rule="evenodd"/>
<path d="M65.8 137.6h.2v.2l-.1 .1-.1-.1z" fill-rule="evenodd"/>
<path d="M65.8 122.5h.2v.2l-.1 .1-.1-.1z" fill-rule="evenodd"/>
<path d="M71.1 122.5h.3v.2l-.2 .1-.1-.1z" fill-rule="evenodd"/>
<path d="M76.4 122.5h.3v.2l-.2 .1-.1-.1z" fill-rule="evenodd"/>
<path d="M81.7 122.5h.3v.2l-.1 .1-.2-.1z" fill-rule="evenodd"/>
<path d="M87.1 122.5h.2v.2l-.1 .1-.1-.1z" fill-rule="evenodd"/>
<path d="M101.3 122.5h.2v.2l-.1 .1-.1-.1z" fill-rule="evenodd"/>
<path d="M103.9 135.8h.3v.2l-.1 .1-.2-.1z" fill-rule="evenodd"/>
<path d="M106.6 122.5h.3v.2l-.2 .1-.1-.1z" fill-rule="evenodd"/>
<path d="M111.9 122.5h.3v.2l-.1 .1-.2-.1z" fill-rule="evenodd"/>
<path d="M126.1 122.5h.3v.2l-.2 .1-.1-.1z" fill-rule="evenodd"/>
<path d="M131.5 122.5h.2v.2l-.1 .1-.1-.1z" fill-rule="evenodd"/>
<path d="M170.5 125.1h.3v.3h-.2h-.1z" fill-rule="evenodd"/>
<path d="M211.4 122.5h.3v.2l-.2 .1-.1-.1z" fill-rule="evenodd"/>
<path d="M235.4 120.7h.2v.3h-.1h-.1z" fill-rule="evenodd"/>
</g>
<text font-size="4.1" x="245.1" y="184.5">1</text>
<text font-size="4" x="219.2" y="184.5">B</text>
<g font-size="3.3">
<text x="34.8" y="23.2">6</text>
<text x="76.6" y="23.2">5</text>
<text x="120.9" y="23.2">4</text>
<text x="165.4" y="23.2">3</text>
<text x="209.8" y="23.2">2</text>
<text x="254.2" y="23.2">1</text>
<text x="10.9" y="46.3">D</text>
<text x="283.5" y="46.3">D</text>
<text x="10.9" y="88.9">C</text>
<text x="283.5" y="88.9">C</text>
<text x="10.9" y="130.6">B</text>
<text x="283.5" y="130.6">B</text>
<text x="211.8" y="155.8">ShenZhen Brilliant CMOS Technology Co.,Ltd</text>
<text x="205.7" y="166.4">CBT-2MPFF84-MPV1.0-RGB Schematic Diagram</text>
<text x="10.9" y="173.2">A</text>
<text x="283.5" y="173.2">A</text>
</g>
<text font-size="3" x="274.6" y="184.1">V1.0</text>
<g font-size="2.8">
<text x="193.6" y="152.8">COMPANY:</text>
<text x="193.6" y="161.7">TITLE:</text>
</g>
<g font-size="2.2">
<text x="113.7" y="37.8">RGB CAMERA</text>
<text x="149.7" y="86.4">L</text>
<text x="153.3" y="86.4">MIC_SEL H</text>
<text x="34.7" y="128.1">L</text>
<text x="37.8" y="128.1">CAM ID H</text>
</g>
<g font-size="2">
<text x="164.6" y="170.4">Rivers</text>
<text x="175.1" y="170.4">2021-11-5</text>
<text x="164.6" y="177.5">Rivers</text>
<text x="175.1" y="177.5">2021-11-5</text>
<text x="164.6" y="191.7">Rivers</text>
<text x="200.9" y="191.7">1:1</text>
<text x="257.7" y="191.7">1</text>
<text x="265.7" y="191.7">1</text>
</g>
<g font-size="1.3">
<text x="242.6" y="27.6">REVISION RECORD</text>
<text x="62.8" y="34">VDD_1V2</text>
<text x="70.1" y="33.3">DVDD_1V8</text>
<text x="83.6" y="33.5">DOVDD_1V8</text>
<text x="99.2" y="33.5">AVDD_2V8</text>
<text x="168.1" y="33.8">DOVDD_1V8</text>
<text x="223.9" y="31.2">LTR</text>
<text x="239.9" y="31.2">ECO NO:</text>
<text x="260.3" y="31.2">APPROVED:</text>
<text x="274.3" y="31.2">DATE:</text>
<text x="69.1" y="41.7" transform="rotate(-90 69.1 41.7)">G4</text>
<text x="76.2" y="41.7" transform="rotate(-90 76.2 41.7)">C5</text>
<text x="78" y="41.7" transform="rotate(-90 78 41.7)">D7</text>
<text x="79.8" y="41.7" transform="rotate(-90 79.8 41.7)">B2</text>
<text x="86.9" y="41.7" transform="rotate(-90 86.9 41.7)">B1</text>
<text x="88.6" y="41.7" transform="rotate(-90 88.6 41.7)">B4</text>
<text x="90.4" y="41.7" transform="rotate(-90 90.4 41.7)">C6</text>
<text x="92.2" y="41.7" transform="rotate(-90 92.2 41.7)">E7</text>
<text x="99.3" y="41.7" transform="rotate(-90 99.3 41.7)">C1</text>
<text x="101" y="41.7" transform="rotate(-90 101 41.7)">C2</text>
<text x="102.8" y="41.7" transform="rotate(-90 102.8 41.7)">F1</text>
<text x="104.6" y="41.7" transform="rotate(-90 104.6 41.7)">F3</text>
<text x="106.4" y="41.7" transform="rotate(-90 106.4 41.7)">F10</text>
<text x="108.2" y="41.7" transform="rotate(-90 108.2 41.7)">G10</text>
<text x="56.2" y="47.7">G1</text>
<text x="100.1" y="47.3" transform="rotate(-90 100.1 47.3)">AVDD1</text>
<text x="101.9" y="47.3" transform="rotate(-90 101.9 47.3)">AVDD2</text>
<text x="103.7" y="47.3" transform="rotate(-90 103.7 47.3)">AVDD3</text>
<text x="105.5" y="47.3" transform="rotate(-90 105.5 47.3)">AVDD4</text>
<text x="107.2" y="47.3" transform="rotate(-90 107.2 47.3)">AVDD5</text>
<text x="109" y="47.3" transform="rotate(-90 109 47.3)">AVDD6</text>
<text x="118.4" y="47.7">B5</text>
<text x="179.8" y="45.9" transform="rotate(-90 179.8 45.9)">10K</text>
<text x="183.3" y="45.9" transform="rotate(-90 183.3 45.9)">10K</text>
<text x="55.5" y="49.5">G11</text>
<text x="55.6" y="53">A11</text>
<text x="56.3" y="51.2">A1</text>
<text x="59.4" y="52">NC3</text>
<text x="59.4" y="48.5">NC1</text>
<text x="59.4" y="50.3">NC2</text>
<text x="59.4" y="53.8">NC4</text>
<text x="69.9" y="48.1" transform="rotate(-90 69.9 48.1)">DVDD12</text>
<text x="77" y="48.9" transform="rotate(-90 77 48.9)">DVDD18A</text>
<text x="78.8" y="48.8" transform="rotate(-90 78.8 48.8)">DVDD18B</text>
<text x="80.6" y="48.9" transform="rotate(-90 80.6 48.9)">DVDD18C</text>
<text x="87.7" y="48.4" transform="rotate(-90 87.7 48.4)">DOVDD1</text>
<text x="89.5" y="48.4" transform="rotate(-90 89.5 48.4)">DOVDD2</text>
<text x="91.2" y="48.4" transform="rotate(-90 91.2 48.4)">DOVDD3</text>
<text x="93" y="48.4" transform="rotate(-90 93 48.4)">DOVDD4</text>
<text x="115.4" y="52">D2</text>
<text x="115.4" y="53.8">D3</text>
<text x="115.4" y="48.5">D0</text>
<text x="115.4" y="50.3">D1</text>
<text x="118.4" y="51.2">A7</text>
<text x="118.4" y="53">B3</text>
<text x="118.4" y="49.5">B6</text>
<text x="180.1" y="53.4" transform="rotate(-90 180.1 53.4)">R6</text>
<text x="183.6" y="53.4" transform="rotate(-90 183.6 53.4)">R7</text>
<text x="192.5" y="53.2">U3</text>
<text x="111.3" y="55.6">D4/MDN1</text>
<text x="111.6" y="57.4">D5/MDP1</text>
<text x="111.6" y="59.2">D6/MDP0</text>
<text x="118.4" y="56.6">A10</text>
<text x="118.4" y="58.3">B8</text>
<text x="118.4" y="54.8">B10</text>
<text x="130.3" y="55">CSI_RX_D1N</text>
<text x="130.6" y="56.7">CSI_RX_D1P</text>
<text x="130.6" y="58.5">CSI_RX_D0P</text>
<text x="151.4" y="58.9">MIC_SEL</text>
<text x="176.9" y="57.6">I2S_SCK</text>
<text x="176.9" y="59.4">I2S_SDATA</text>
<text x="187.6" y="55.7">5</text>
<text x="187.6" y="57.5">6</text>
<text x="187.6" y="59.2">7</text>
<text x="189.9" y="56.5">L/R</text>
<text x="189.9" y="58.3">SCK</text>
<text x="192.7" y="56.3">CHIPEN</text>
<text x="194.8" y="58.3">WS</text>
<text x="198.4" y="59.2">2</text>
<text x="198.4" y="57.5">3</text>
<text x="198.4" y="55.7">4</text>
<text x="206.7" y="57.6">I2S_WS</text>
<text x="37.5" y="62.1">CAM_FSIN</text>
<text x="55.8" y="60.1">E10</text>
<text x="56.3" y="61.9">A3</text>
<text x="59.4" y="62.7">FSIN</text>
<text x="59.4" y="60.9">TEST</text>
<text x="81.9" y="66">U1</text>
<text x="111.3" y="60.9">D7/MDN0</text>
<text x="112.1" y="64.4">D9/MCN</text>
<text x="112.4" y="62.7">D8/MCP</text>
<text x="118.4" y="61.9">B9</text>
<text x="118.4" y="63.7">C9</text>
<text x="118.4" y="60.1">C8</text>
<text x="129.8" y="63.9">CSI_RX_CLKN</text>
<text x="130" y="62.1">CSI_RX_CLKP</text>
<text x="130.3" y="60.3">CSI_RX_D0N</text>
<text x="162.9" y="63.7" transform="rotate(-90 162.9 63.7)">10K</text>
<text x="171.6" y="63.7">C17</text>
<text x="176.9" y="63.7">C18</text>
<text x="187" y="65.2">CMM-4030D-261-I2S-TR</text>
<text x="187.6" y="61">8</text>
<text x="189.9" y="60">SD</text>
<text x="189.9" y="62">VDD</text>
<text x="194.1" y="62">GND</text>
<text x="194.6" y="60">N/C</text>
<text x="198.4" y="61">1</text>
<text x="37.5" y="71">VPIX</text>
<text x="37.5" y="69.2">PUMN</text>
<text x="55.8" y="70.8">E11</text>
<text x="56.2" y="69">D1</text>
<text x="59.4" y="71.6">VPIX</text>
<text x="59.4" y="69.8">PUMN</text>
<text x="81.9" y="67.4">OV2735</text>
<text x="114.6" y="71.6">SDA</text>
<text x="118.4" y="70.8">E9</text>
<text x="132.4" y="71">I2C_SDA</text>
<text x="148.3" y="68.3">DGND</text>
<text x="163.2" y="71.1" transform="rotate(-90 163.2 71.1)">R4</text>
<text x="172.6" y="67">0.1UF</text>
<text x="178" y="67">10UF</text>
<text x="211.7" y="67.7">DGND</text>
<text x="37.5" y="72.7">CAM_STROBE</text>
<text x="56.2" y="77.9">D9</text>
<text x="56.5" y="72.6">F8</text>
<text x="59.4" y="73.3">STROBE</text>
<text x="113.1" y="76.9">VSYNC</text>
<text x="114.9" y="73.3">SCL</text>
<text x="118.4" y="76.1">A4</text>
<text x="118.4" y="77.9">A5</text>
<text x="118.4" y="72.6">E8</text>
<text x="132.7" y="72.7">I2C_SCL</text>
<text x="149.9" y="76.3" transform="rotate(-90 149.9 76.3)">1</text>
<text x="157" y="76.3" transform="rotate(-90 157 76.3)">1</text>
<text x="163.2" y="76.3" transform="rotate(-90 163.2 76.3)">1</text>
<text x="175.1" y="77.2">DGND</text>
<text x="37.5" y="78.1">CAM_RESET</text>
<text x="37.5" y="79.9">CAM_PWDN</text>
<text x="56.2" y="79.7">D8</text>
<text x="59.4" y="78.7">RSTB</text>
<text x="59.4" y="80.4">PD</text>
<text x="113" y="78.7">HSYNC</text>
<text x="113.7" y="82.2">MCLK</text>
<text x="118.4" y="81.5">B11</text>
<text x="132.9" y="81.6">EXTCLK</text>
<text x="149.7" y="80.9">J3</text>
<text x="157" y="80.9">J2</text>
<text x="163.2" y="80.9">J4</text>
<text x="184.9" y="80.9">DOVDD_1V8</text>
<text x="37.5" y="85.1">CAM_ID</text>
<text x="55.5" y="85">D11</text>
<text x="59.4" y="85.7">I2CID</text>
<text x="114.1" y="85.7">PCLK</text>
<text x="118.4" y="85">C7</text>
<text x="65.6" y="95.1" transform="rotate(-90 65.6 95.1)">G9</text>
<text x="66.4" y="91.9" transform="rotate(-90 66.4 91.9)">AGND2</text>
<text x="67.4" y="95.1" transform="rotate(-90 67.4 95.1)">G8</text>
<text x="68.2" y="91.9" transform="rotate(-90 68.2 91.9)">AGND3</text>
<text x="69.1" y="95.1" transform="rotate(-90 69.1 95.1)">G7</text>
<text x="69.9" y="91.9" transform="rotate(-90 69.9 91.9)">AGND4</text>
<text x="70.9" y="95.1" transform="rotate(-90 70.9 95.1)">G6</text>
<text x="71.7" y="91.9" transform="rotate(-90 71.7 91.9)">AGND5</text>
<text x="72.7" y="95.1" transform="rotate(-90 72.7 95.1)">G5</text>
<text x="73.5" y="91.9" transform="rotate(-90 73.5 91.9)">AGND6</text>
<text x="74.5" y="95.1" transform="rotate(-90 74.5 95.1)">G3</text>
<text x="75.3" y="91.9" transform="rotate(-90 75.3 91.9)">AGND7</text>
<text x="76.2" y="95.1" transform="rotate(-90 76.2 95.1)">G2</text>
<text x="77" y="91.9" transform="rotate(-90 77 91.9)">AGND8</text>
<text x="78" y="95.5" transform="rotate(-90 78 95.5)">F11</text>
<text x="78.8" y="91.9" transform="rotate(-90 78.8 91.9)">AGND9</text>
<text x="79.8" y="95.1" transform="rotate(-90 79.8 95.1)">D2</text>
<text x="80.6" y="91.9" transform="rotate(-90 80.6 91.9)">AGND10</text>
<text x="81.5" y="94.8" transform="rotate(-90 81.5 94.8)">E1</text>
<text x="82.3" y="91.9" transform="rotate(-90 82.3 91.9)">AGND11</text>
<text x="83.3" y="94.8" transform="rotate(-90 83.3 94.8)">E2</text>
<text x="84.1" y="91.9" transform="rotate(-90 84.1 91.9)">AGND12</text>
<text x="90.4" y="94.8" transform="rotate(-90 90.4 94.8)">F6</text>
<text x="91.2" y="91.9" transform="rotate(-90 91.2 91.9)">DGND1</text>
<text x="92.2" y="94.8" transform="rotate(-90 92.2 94.8)">F5</text>
<text x="93" y="91.9" transform="rotate(-90 93 91.9)">DGND2</text>
<text x="94" y="94.8" transform="rotate(-90 94 94.8)">F4</text>
<text x="94.8" y="91.9" transform="rotate(-90 94.8 91.9)">DGND3</text>
<text x="95.8" y="94.8" transform="rotate(-90 95.8 94.8)">F2</text>
<text x="96.6" y="91.9" transform="rotate(-90 96.6 91.9)">DGND4</text>
<text x="97.5" y="94.8" transform="rotate(-90 97.5 94.8)">E3</text>
<text x="98.3" y="91.9" transform="rotate(-90 98.3 91.9)">DGND5</text>
<text x="99.3" y="94.8" transform="rotate(-90 99.3 94.8)">E6</text>
<text x="100.1" y="91.9" transform="rotate(-90 100.1 91.9)">DGND6</text>
<text x="101" y="94.8" transform="rotate(-90 101 94.8)">F7</text>
<text x="101.9" y="91.9" transform="rotate(-90 101.9 91.9)">DGND7</text>
<text x="102.8" y="94.8" transform="rotate(-90 102.8 94.8)">F9</text>
<text x="103.7" y="91.9" transform="rotate(-90 103.7 91.9)">DGND8</text>
<text x="104.6" y="95.1" transform="rotate(-90 104.6 95.1)">D6</text>
<text x="105.5" y="91.9" transform="rotate(-90 105.5 91.9)">DGND9</text>
<text x="106.4" y="95.1" transform="rotate(-90 106.4 95.1)">D3</text>
<text x="107.2" y="91.9" transform="rotate(-90 107.2 91.9)">DGND10</text>
<text x="108.2" y="95" transform="rotate(-90 108.2 95)">A2</text>
<text x="109" y="91.9" transform="rotate(-90 109 91.9)">DGND11</text>
<text x="109.9" y="95" transform="rotate(-90 109.9 95)">C3</text>
<text x="110.8" y="91.9" transform="rotate(-90 110.8 91.9)">DGND12</text>
<text x="111.7" y="95" transform="rotate(-90 111.7 95)">C4</text>
<text x="112.6" y="91.9" transform="rotate(-90 112.6 91.9)">DGND13</text>
<text x="175.3" y="94.8" transform="rotate(-90 175.3 94.8)">10K</text>
<text x="200.2" y="94.8" transform="rotate(-90 200.2 94.8)">10K</text>
<text x="225.7" y="92.3">CSI_RX_CLKN</text>
<text x="225.7" y="94">CSI_RX_CLKP</text>
<text x="241.1" y="92.1">18</text>
<text x="241.1" y="93.9">19</text>
<text x="241.1" y="95.6">20</text>
<text x="244" y="92.9">CSI_RX_CLKN</text>
<text x="244" y="94.6">CSI_RX_CLKP</text>
<text x="254.2" y="94.6">I2S_SDATA1</text>
<text x="254.2" y="92.9">I2S_SDATA2</text>
<text x="262.3" y="95.6">15</text>
<text x="262.3" y="93.9">16</text>
<text x="262.3" y="92.1">17</text>
<text x="273" y="94">I2S_SDATA</text>
<text x="275.1" y="95.8">I2S_WS</text>
<text x="43.7" y="96.9">DOVDD_1V8</text>
<text x="188.1" y="99.4" transform="rotate(-90 188.1 99.4)">6</text>
<text x="211.2" y="96.9">AVDD_2V8</text>
<text x="241.1" y="97.4">21</text>
<text x="241.1" y="99.2">22</text>
<text x="241.1" y="101">23</text>
<text x="244" y="96.4">GND</text>
<text x="244" y="98.2">CSI_RX_D2N</text>
<text x="244" y="100">CSI_RX_D2P</text>
<text x="244" y="101.7">GND</text>
<text x="256.2" y="100">I2C_SDA</text>
<text x="256.5" y="101.7">I2C_SCL</text>
<text x="256.5" y="98.2">I2S_SCK</text>
<text x="259" y="96.4">WS</text>
<text x="262.3" y="101">12</text>
<text x="262.3" y="99.2">13</text>
<text x="262.3" y="97.4">14</text>
<text x="274.3" y="99.4">I2C_SDA</text>
<text x="274.6" y="97.6">I2S_SCK</text>
<text x="274.6" y="101.1">I2C_SCL</text>
<text x="46.6" y="106.3" transform="rotate(-90 46.6 106.3)">10K</text>
<text x="67.9" y="102.2">DGND</text>
<text x="92.8" y="102.6">DGND</text>
<text x="162.9" y="104.9">ATT_XSHUT</text>
<text x="175.7" y="102.2" transform="rotate(-90 175.7 102.2)">R8</text>
<text x="180.5" y="107.2">4</text>
<text x="180.5" y="105.4">5</text>
<text x="182.8" y="108">GND2</text>
<text x="182.8" y="106.2">XSHUT</text>
<text x="188.9" y="104.4" transform="rotate(-90 188.9 104.4)">GND3</text>
<text x="191.6" y="106.2">GPIO1</text>
<text x="192.5" y="108">DNC</text>
<text x="196.6" y="105.4">7</text>
<text x="196.6" y="107.2">8</text>
<text x="200.5" y="102.2" transform="rotate(-90 200.5 102.2)">R5</text>
<text x="207.1" y="105.6">ATT_INT</text>
<text x="225.7" y="102.9">CSI_RX_D1N</text>
<text x="225.7" y="104.7">CSI_RX_D1P</text>
<text x="241.1" y="102.8">24</text>
<text x="241.1" y="104.5">25</text>
<text x="241.1" y="106.3">26</text>
<text x="244" y="103.5">CSI_RX_D1N</text>
<text x="244" y="105.3">CSI_RX_D1P</text>
<text x="244" y="107.1">GND</text>
<text x="254.4" y="105.3">ATT_XSHUT</text>
<text x="256.2" y="107.1">ATT_INT</text>
<text x="259" y="103.5">NC</text>
<text x="262.3" y="106.3">9</text>
<text x="262.3" y="104.5">10</text>
<text x="262.3" y="102.8">11</text>
<text x="272.5" y="104.7">ATT_XSHUT</text>
<text x="274.4" y="106.5">ATT_INT</text>
<text x="32.9" y="111">DGND</text>
<text x="46.9" y="113.8" transform="rotate(-90 46.9 113.8)">R3</text>
<text x="62.9" y="109.3">AVDD_2V8</text>
<text x="98" y="109.3">DOVDD_1V8</text>
<text x="123.3" y="109.3">DVDD_1V8</text>
<text x="141.5" y="109.3">VDD_1V2</text>
<text x="180.5" y="110.7">2</text>
<text x="180.5" y="108.9">3</text>
<text x="180.5" y="112.5">1</text>
<text x="182.8" y="113.3">AVDDVCSEL</text>
<text x="182.8" y="111.5">AVSSVCSEL</text>
<text x="182.8" y="109.7">GND</text>
<text x="191.8" y="113.3">AVDD</text>
<text x="192.7" y="109.7">SDA</text>
<text x="193" y="111.5">SCL</text>
<text x="196.6" y="108.9">9</text>
<text x="196.6" y="110.7">10</text>
<text x="196.6" y="112.5">11</text>
<text x="207" y="109.1">I2C_SDA</text>
<text x="207.3" y="110.9">I2C_SCL</text>
<text x="225.7" y="108.3">CSI_RX_D0N</text>
<text x="225.7" y="110">CSI_RX_D0P</text>
<text x="241.1" y="108">27</text>
<text x="241.1" y="109.8">28</text>
<text x="241.1" y="111.6">29</text>
<text x="241.1" y="113.4">30</text>
<text x="244" y="108.9">CSI_RX_D0N</text>
<text x="244" y="110.6">CSI_RX_D0P</text>
<text x="244" y="112.4">GND</text>
<text x="253.3" y="110.6">CAM_STROBE</text>
<text x="255.1" y="112.4">CAM_FSIN</text>
<text x="256.7" y="108.9">EXTCLK</text>
<text x="262.3" y="113.4">5</text>
<text x="262.3" y="111.6">6</text>
<text x="262.3" y="109.8">7</text>
<text x="262.3" y="108">8</text>
<text x="271.3" y="110">CAM_STROBE</text>
<text x="273.2" y="111.8">CAM_FSIN</text>
<text x="274.8" y="108.3">EXTCLK</text>
<text x="34.5" y="118.9" transform="rotate(-90 34.5 118.9)">1</text>
<text x="40.7" y="118.9" transform="rotate(-90 40.7 118.9)">1</text>
<text x="46.9" y="118.9" transform="rotate(-90 46.9 118.9)">1</text>
<text x="66.3" y="116.9">C3</text>
<text x="71.6" y="116.9">C4</text>
<text x="76.9" y="116.9">C5</text>
<text x="82.3" y="116.9">C6</text>
<text x="87.6" y="116.9">C7</text>
<text x="92.9" y="116.9">C8</text>
<text x="101.8" y="116.9">C9</text>
<text x="106.8" y="116.9">C10</text>
<text x="112.1" y="116.9">C11</text>
<text x="117.4" y="116.9">C12</text>
<text x="126.3" y="116.9">C13</text>
<text x="131.6" y="116.9">C14</text>
<text x="136.9" y="116.9">C15</text>
<text x="144.1" y="116.9">C16</text>
<text x="188.9" y="117.8" transform="rotate(-90 188.9 117.8)">GND4</text>
<text x="206.2" y="116">C19</text>
<text x="207.2" y="119.4">4.7UF</text>
<text x="211.5" y="116">C20</text>
<text x="212.5" y="119.4">0.1UF</text>
<text x="225.7" y="118.9">CAM_RESET</text>
<text x="226.1" y="116.6">CAM_PWDN</text>
<text x="241.1" y="115.2">31</text>
<text x="241.1" y="116.9">32</text>
<text x="241.1" y="118.7">33</text>
<text x="244" y="114.2">NC</text>
<text x="244" y="116">NC</text>
<text x="244" y="117.7">PWDN</text>
<text x="244" y="119.5">RESET</text>
<text x="253.9" y="117.7">DOVDD_1V8</text>
<text x="254.8" y="119.5">AVDD_2V8</text>
<text x="255.8" y="116">VCC_1V8</text>
<text x="258.1" y="114.2">GND</text>
<text x="262.3" y="118.7">2</text>
<text x="262.3" y="116.9">3</text>
<text x="262.3" y="115.2">4</text>
<text x="271.9" y="117.2">DOVDD_1V8</text>
<text x="272.9" y="115.4">DVDD_1V8</text>
<text x="273" y="118.9">AVDD_2V8</text>
<text x="34.3" y="123.5">J6</text>
<text x="40.7" y="123.5">J5</text>
<text x="46.9" y="123.5">J7</text>
<text x="66.9" y="120.3">4.7UF</text>
<text x="72.2" y="120.3">0.1UF</text>
<text x="78" y="120.3">1UF</text>
<text x="82.8" y="120.3">0.1UF</text>
<text x="88.6" y="120.3">1UF</text>
<text x="93.5" y="120.3">0.1UF</text>
<text x="102.4" y="120.3">4.7UF</text>
<text x="107.7" y="120.3">0.1UF</text>
<text x="113.5" y="120.3">1UF</text>
<text x="118.4" y="120.3">0.1UF</text>
<text x="127.3" y="120.3">4.7UF</text>
<text x="132.6" y="120.3">0.1UF</text>
<text x="137.9" y="120.3">0.1UF</text>
<text x="145.5" y="120.3">1UF</text>
<text x="188.1" y="120.6" transform="rotate(-90 188.1 120.6)">12</text>
<text x="189.7" y="121.8">VL53L1CBV0FY/1</text>
<text x="191.3" y="120.2">U2</text>
<text x="237.3" y="125.3">DGND</text>
<text x="241.1" y="120.5">34</text>
<text x="244" y="121.3">AGND</text>
<text x="259" y="121.3">NC</text>
<text x="262.3" y="120.5">1</text>
<text x="68" y="126.5">DGND</text>
<text x="72.1" y="131.7">C1</text>
<text x="77.1" y="131.9">1UF</text>
<text x="103.2" y="126.5">DGND</text>
<text x="104.1" y="129.9">DOVDD_1V8</text>
<text x="128.8" y="126.5">DGND</text>
<text x="145.8" y="127.6">DGND</text>
<text x="172.5" y="128.8">DGND</text>
<text x="212.6" y="126.2">DGND</text>
<text x="251.3" y="128.5">J1</text>
<text x="72.1" y="137">C2</text>
<text x="77.1" y="137.2">1UF</text>
<text x="89" y="132.2">PUMN</text>
<text x="90" y="137.6">VPIX</text>
<text x="109.1" y="135.1">R1</text>
<text x="112.9" y="136.7">4.7K</text>
<text x="126.4" y="135.8">I2C_SCL</text>
<text x="246.8" y="132.1">DF40C-34DP-0.4V</text>
<text x="67.7" y="140.4">DGND</text>
<text x="109.1" y="138.6">R2</text>
<text x="112.9" y="140.2">4.7K</text>
<text x="126.2" y="139.3">I2C_SDA</text>
<text x="149.2" y="167.9">DRAWN:</text>
<text x="175.9" y="167.9">DATED:</text>
<text x="149.2" y="175">CHECKED:</text>
<text x="175.9" y="175">DATED:</text>
<text x="200.9" y="175.9">CODE:</text>
<text x="217.7" y="175.9">SIZE:</text>
<text x="243.5" y="175.9">DRAWING NO:</text>
<text x="274.6" y="175.9">REV:</text>
<text x="149.2" y="182.1">QUALITY CONTROL:</text>
<text x="175.9" y="182.1">DATED:</text>
<text x="149.2" y="189.2">RELEASED:</text>
<text x="175.9" y="189.2">DATED:</text>
<text x="193.8" y="191.9">SCALE:</text>
</g>
</svg>
